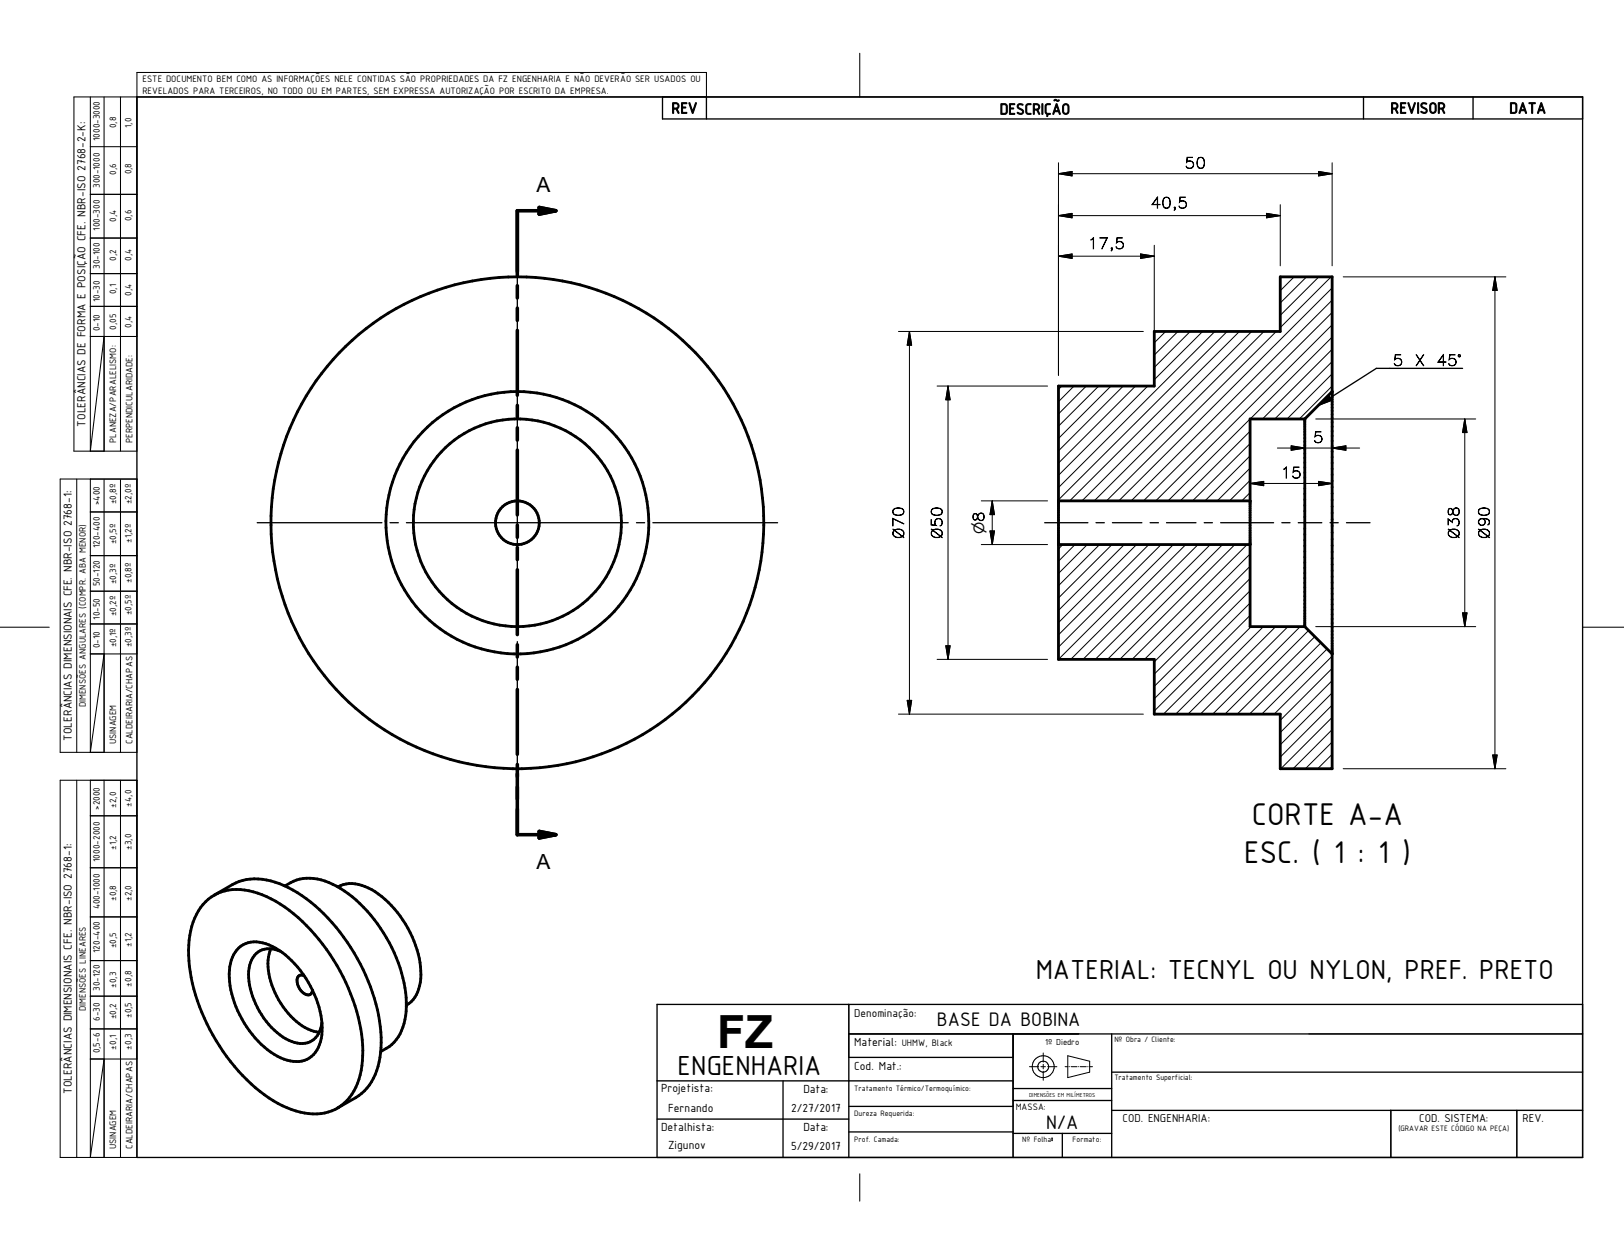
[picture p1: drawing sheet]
<svg xmlns="http://www.w3.org/2000/svg" width="279mm" height="216mm" viewBox="0 0 279 216" stroke-linecap="round" stroke-linejoin="round" font-family="sans-serif">
<g fill="none" stroke="#000" stroke-width=".48">
<path d="M58.4 60.7a42.3 42.3 0 0 1 70.5 15 42.3 42.3 0 0 1-45.3 56.2 42.3 42.3 0 0 1-34.5-27.8 42.3 42.3 0 0 1 9.3-43.4zM182.1 66.4h16.5v-9.4h21.7v-9.4h8.9v84.6h-8.9v-9.3h-21.7v-9.5h-16.5zM224.5 72.1h-9.4v35.7h9.4M224.5 72.1v35.7M229.2 67.4l-4.7 4.7M182.1 93.7h33M182.1 86.2h33M224.5 107.8l4.7 4.7M35.4 155.1a8.1 8.1 0 0 1 8.2-1.7 22.3 22.3 0 0 1 10.6 7.4 33.6 33.6 0 0 1 8.2 19 13 13 0 0 1-2.7 9.5 8.2 8.2 0 0 1-8.8 1.8 23.9 23.9 0 0 1-11.2-8.5 32.4 32.4 0 0 1-7.3-19.1 11.6 11.6 0 0 1 3-8.4zM36.8 154l3.2-1.8a9.6 9.6 0 0 1 8.9 .2 29 29 0 0 1 12.6 12.5 28 28 0 0 1 4 16.2 9.8 9.8 0 0 1-4.3 7.7l-3.2 1.8M49 152.4a7.6 7.6 0 0 1 8.2-.3 24.2 24.2 0 0 1 11 12.6 18.3 18.3 0 0 1 1.3 11.4 7 7 0 0 1-4 4.8M58.2 152.6a5.4 5.4 0 0 1 5.2 .2 17.9 17.9 0 0 1 9 15.5 5.5 5.5 0 0 1-2.5 4.6"/>
<path d="M41.1 163.1a4.9 4.9 0 0 1 5.8-.3 17.2 17.2 0 0 1 8.5 14.6 4.9 4.9 0 0 1-3.5 5.1 7.5 7.5 0 0 1-5.9-1.9 17.7 17.7 0 0 1-6.6-13 6.1 6.1 0 0 1 1.7-4.5zM46.6 163.2a9.9 9.9 0 0 0 1 8.2 11.7 11.7 0 0 0 6.4 6l.9 .2M48.3 163.7a3.5 3.5 0 0 0-5 1.4 9.2 9.2 0 0 0 .7 7.6 12 12 0 0 0 6.7 6.6 3.5 3.5 0 0 0 4.6-2.9l.1-.5M52.3 167.9a.85 .85 0 0 0-1 .1 .85 .85 0 0 0-.2 1 2.3 2.3 0 0 0 2.1 2.1l.3-.2 .2-.6"/>
<circle cx="89" cy="90" r="22.6"/>
<circle cx="89" cy="89.9" r="3.8"/>
<circle cx="89" cy="89.9" r="17.9"/>
</g>
<g fill="none" stroke="#000" stroke-width=".18">
<path d="M12.7 16.7h108.8v-4.2h-97.9v65.1h-10.9zM15.5 16.7v60.9l2.4-19.7M17.9 16.7v60.9M20.7 16.7v60.9M147.9 9.2v7.5M15.5 25.2h8.1M15.5 33.4h8.1M15.5 57.9h8.1M15.5 47.1h8.1M15.5 41h8.1M15.5 52.7h8.1M10.4 82.4h13.2v47h-13.2z"/>
<path d="M13.2 82.4v47M15.5 82.4v47l2.4-16.9M15.5 95.6h8.1M15.5 88.1h8.1M17.9 82.5v46.9M20.7 82.5v46.9M0 107.9h8.5M15.5 112.5h8.1M15.5 107.3h8.1M15.5 101.7h8.1M272.3 107.9h7.1M10.4 134.2h13.2v64.9h-13.2z"/>
<path d="M13.2 134.2v64.9M15.5 134.2v64.9l2.4-16.9M17.9 134.2v64.9M20.7 134.2v64.9M15.5 140.3h8.1M15.5 149.3h8.1M15.5 157.7h8.1M15.5 165.3h8.1M15.5 171.4h8.1M15.5 177h8.1M146 177.9v4M174.3 177.9v4"/>
<path d="M15.5 182.2h8.1M147.9 201.9v4.7"/>
</g>
<g fill="none" stroke="#000" stroke-width=".23">
<path d="M23.6 16.7h248.7v182.4h-248.7zM114 16.7v3.8h158.3M121.5 16.7v3.8M234.6 16.7v3.8M253.4 16.7v3.8M89 45.3v21.4M89 68.1v1.4M89 70.9v38.1M226.8 69.7l1.8-1.7 .5 .9zM251.6 63.4h-14.8l-10 6.3M44.3 89.9h21.4M67.1 89.9h1.4"/>
<path d="M69.9 89.9h38.2M109.5 89.9h1.4M112.3 89.9h21.5M179.7 89.9h7.5M188.6 89.9h1.4M191.4 89.9h5.1M197.9 89.9h1.4M200.7 89.9h5.1M207.2 89.9h1.4M210 89.9h9.1M220.5 89.9h1.4M223.4 89.9h4"/>
<path d="M228.8 89.9h1.4M231.7 89.9h4M89 110.4v1.4M89 113.2v21.4M146 177.9h126.3M146 172.8v26.3M174.3 177.9v21.2M191.3 177.9v21.2M272.3 172.8h-159.3v26.3M113 185.9h61.3M113 192.5h33M134.7 185.9v13.2"/>
<path d="M146 194.7h28.3M146 190.3h28.3M146 181.9h28.3M174.3 195h17M174.3 189.3h17M174.3 187.3h17M182.8 195v4.1M191.3 191h81M191.3 184.4h81M239.3 191v8.1M261 191v8.1"/>
</g>
<g fill="none" stroke="#000" stroke-width=".17">
<path d="M182.1 29.9l2.3-.4v.8zM182.1 37.1l2.3-.4v.8zM182.1 28v36.5M182.1 37.1h38.2M182.1 29.9h47.1M217.9 36.7l2.4 .4-2.4 .4zM220.3 35.2v10.5M226.8 29.5l2.4 .4-2.4 .4zM229.2 28v17.7M154.6 57h42.1M156.5 57v65.9M156.5 57l.3 2.4h-.7z"/>
<path d="M182.1 44.1h16.5M182.1 44.1l2.3-.4v.8zM196.2 43.7l2.4 .4-2.4 .4zM198.6 42.2v22.3M200.5 57l-1.9 2M202.7 57l-4.1 4.1M204.8 57l-6.2 6.2M206.9 57l-8.3 8.3M209 57l-26.9 26.9M211.1 57l-29 29M213.2 57l-29.2 29.2M215.3 57l-29.2 29.2"/>
<path d="M217.5 57l-29.2 29.2M219.6 57l-29.2 29.2M220.5 47.6l-.2 .3M222.6 47.6l-2.3 2.4M224.8 47.6l-4.5 4.5M226.9 47.6l-6.6 6.7M229 47.6l-8.7 8.8M229.2 58l-14.1 14.1M229.2 55.9l-30.4 30.3M229.2 53.7l-32.5 32.5M229.2 51.6l-34.6 34.6M229.2 49.5l-36.7 36.7"/>
<path d="M231.1 47.6h28M257.2 47.6v84.6M257.2 47.6l.4 2.4h-.8zM161.2 66.4h19M163.1 66.4v47M163.1 66.4l.4 2.4h-.8zM182.7 66.4l-.6 .6M184.8 66.4l-2.7 2.7M186.9 66.4l-4.8 4.8M189 66.4l-6.9 6.9M191.1 66.4l-9 9M193.2 66.4l-11.1 11.2"/>
<path d="M195.4 66.4l-13.3 13.3M197.5 66.4l-15.4 15.4M215.1 78.4l-7.8 7.8M215.1 76.3l-9.9 9.9M215.1 74.2l-12 12M215.1 72.1l-14.1 14.1M219.8 77.1h14.1M222.1 76.7l2.4 .4-2.4 .4zM226.4 72.1h27.5M229.2 66.4l-5.7 5.7M229.2 64.3l-7.8 7.8M229.2 62.2l-9.9 9.9"/>
<path d="M229.2 60.1l-12 12M229.2 77.1l2.4-.4v.8zM252 72.1v35.7M252 72.1l.4 2.3h-.8zM168.8 93.7h11.4M168.8 86.2h11.4M170.3 91.3h.8l-.4 2.4zM170.7 86.2v7.5M170.7 86.2l.4 2.3h-.8zM182.8 93.7l-.7 .7M185 93.7l-2.9 2.9M187.1 93.7l-5 5"/>
<path d="M189.2 93.7l-7.1 7.1M191.3 93.7l-9.2 9.2M193.4 93.7l-11.3 11.3M195.5 93.7l-13.4 13.4M197.6 93.7l-15.5 15.5M199.8 93.7l-17.7 17.6M201.9 93.7l-19.8 19.7M204 93.7l-19.8 19.7M206.1 93.7l-19.8 19.7M208.2 93.7l-19.8 19.7M210.3 93.7l-19.8 19.7M212.4 93.7l-19.7 19.7"/>
<path d="M214.6 93.7l-19.8 19.7M215.1 99.5l-16.5 16.5M215.1 97.4l-16.5 16.5M215.1 95.3l-18.2 18.1M215.1 84.7l-1.5 1.5M215.1 82.6l-3.6 3.6M215.1 80.5l-5.7 5.7M215.1 83.2h14.1M215.1 83.2l2.3-.4v.8zM226.8 82.8l2.4 .4-2.4 .4zM161.2 113.4h19M162.7 111.1h.8l-.4 2.3z"/>
<path d="M215.1 105.9l-16.5 16.4M215.1 103.7l-16.5 16.5M215.1 101.6l-16.5 16.5M215.2 107.8l-15 15.1M217.4 107.8l-15.1 15.1M219.5 107.8l-15.1 15.1M221.6 107.8l-15.1 15.1M223.7 107.8l-15.1 15.1M225.1 108.5l-14.4 14.4M226.2 109.5l-13.3 13.4M226.4 107.8h27.5M227.3 110.6l-12.3 12.3"/>
<path d="M228.3 111.6l-11.2 11.3M229.2 119.2l-8.9 8.9M229.2 117.1l-8.9 8.9M229.2 115l-8.9 8.9M229.2 112.9l-10 10M251.6 105.4h.8l-.4 2.4zM154.6 122.9h42.1M156.1 120.5h.7l-.3 2.4zM229.2 131.9l-.4 .3M229.2 129.8l-2.5 2.4M229.2 127.7l-4.6 4.5M229.2 125.5l-6.7 6.7"/>
<path d="M229.2 123.4l-8.8 8.8M229.2 121.3l-8.9 8.9M231.1 132.2h28M256.8 129.9h.8l-.4 2.3zM146 172.8v5.1M185.6 177.9h-11.3v21.2M225.2 177.9h47.1M177.1 183.5h1.6M179.1 183.5h.8M179.5 181.1v1.6M179.5 183.1v.8M179.5 184.3v1.5"/>
<path d="M180.2 183.5h1.6M183.2 183.5h.6M183.7 181.6l3.8 1v1.8l-3.8 1zM184 183.5h.1M184.3 183.5h1M185.6 183.5h.1M185.9 183.5h1M187.1 183.5h.1M187.4 183.5h.6M261 191v8.1M272.3 191h-33v8.1"/>
<circle cx="179.5" cy="183.5" r=".95"/>
<circle cx="179.5" cy="183.5" r="1.88"/>
</g>
<g fill="none" stroke="#000" stroke-width=".61">
<path d="M92.8 35.7l2.8 .6-2.8 .5zM95.6 36.3h-6.6v11.1M89 49.2v2.1M89 53v2.1M89 56.8v11.2M89 69.7v2.1M89 73.6v2.1M89 77.4v11.2M89 90.3v2.1M89 94.2v2.1M89 98v11.2M89 110.9v2.1"/>
<path d="M89 114.8v2.1M89 118.6v11.2M89 131.5v12.1h6.6M92.8 143l2.8 .6-2.8 .6z"/>
</g>
<path d="M92.8 35.7l2.8 .6-2.8 .5zM92.8 143l2.8 .6-2.8 .6z" fill="#000" stroke="#000" stroke-width=".61"/>
<g fill="#000" stroke="#000" stroke-width=".17">
<path d="M182.1 37.1l2.3-.4v.8zM182.1 29.9l2.3-.4v.8zM217.9 36.7l2.4 .4-2.4 .4zM226.8 29.5l2.4 .4-2.4 .4zM156.5 57l.3 2.4h-.7zM182.1 44.1l2.3-.4v.8zM196.2 43.7l2.4 .4-2.4 .4zM257.2 47.6l.4 2.4h-.8zM163.1 66.4l.4 2.4h-.8zM222.1 76.7l2.4 .4-2.4 .4zM229.2 77.1l2.4-.4v.8zM252 72.1l.4 2.3h-.8z"/>
<path d="M170.3 91.3h.8l-.4 2.4zM170.7 86.2l.4 2.3h-.8zM215.1 83.2l2.3-.4v.8zM226.8 82.8l2.4 .4-2.4 .4zM162.7 111.1h.8l-.4 2.3zM251.6 105.4h.8l-.4 2.4zM156.1 120.5h.7l-.3 2.4zM256.8 129.9h.8l-.4 2.3z"/>
</g>
<path d="M226.8 69.7l1.8-1.7 .5 .9z" fill="#000" stroke="#000" stroke-width=".23"/>
<text font-size="7.9" x="123.4" y="180.2">FZ</text>
<g font-size="5.8">
<text x="215.4" y="141.9">CORTE A-A</text>
<text x="214" y="148.5">ESC. ( 1 : 1 )</text>
</g>
<g font-size="5.1">
<text x="178.2" y="168.5">MATERIAL: TECNYL OU NYLON, PREF. PRETO</text>
<text x="116.6" y="185">ENGENHARIA</text>
</g>
<g font-size="3.6">
<text x="92.3" y="33">A</text>
<text x="92.3" y="149.5">A</text>
<text x="161.2" y="176.5">BASE DA BOBINA</text>
<text x="180" y="194.2">N/A</text>
</g>
<g font-size="2.9">
<text x="115.5" y="19.5">REV</text>
<text x="172" y="19.7">DESCRIÇÃO</text>
<text x="239.2" y="19.5">REVISOR</text>
<text x="259.7" y="19.5">DATA</text>
</g>
<g font-size="2.6">
<text x="203.8" y="29">50</text>
<text x="197.9" y="35.8">40,5</text>
<text x="187.1" y="42.8">17,5</text>
<text x="239.6" y="62.9">5</text>
<text x="243.4" y="62.9">X</text>
<text x="247.1" y="62.9">45°</text>
<text x="225.9" y="76.2">5</text>
<text x="220.3" y="82.3">15</text>
</g>
<g font-size="2.5">
<text x="155.5" y="92.8" transform="rotate(-90 155.5 92.8)">Ø70</text>
<text x="162.1" y="92.8" transform="rotate(-90 162.1 92.8)">Ø50</text>
<text x="251" y="92.8" transform="rotate(-90 251 92.8)">Ø38</text>
<text x="256.2" y="92.8" transform="rotate(-90 256.2 92.8)">Ø90</text>
</g>
<text font-size="2.4" x="169.3" y="91.9" transform="rotate(-90 169.3 91.9)">n8</text>
<g font-size="2.2">
<text x="14.7" y="73.4" transform="rotate(-90 14.7 73.4)">TOLERÂNCIAS DE FORMA E POSIÇÃO CFE. NBR-ISO 2768-2-K:</text>
<text x="12.4" y="127.4" transform="rotate(-90 12.4 127.4)">TOLERÂNCIAS DIMENSIONAIS CFE. NBR-ISO 2768-1:</text>
<text x="146.9" y="180">Material:</text>
<text x="146.9" y="184.1">Cod. Mat.:</text>
<text x="12.4" y="188.2" transform="rotate(-90 12.4 188.2)">TOLERÂNCIAS DIMENSIONAIS CFE. NBR-ISO 2768-1:</text>
<text x="113.7" y="187.8">Projetista:</text>
<text x="114.9" y="191.3">Fernando</text>
<text x="136.1" y="191.3">2/27/2017</text>
<text x="138.2" y="188">Data:</text>
<text x="113.7" y="194.6">Detalhista:</text>
<text x="114.9" y="197.7">Zigunov</text>
<text x="136.1" y="197.9">5/29/2017</text>
<text x="138.2" y="194.6">Data:</text>
</g>
<g font-size="2.1">
<text x="146.9" y="175">Denominação:</text>
<text x="193.1" y="193.1">COD. ENGENHARIA:</text>
<text x="244.1" y="193.1">COD. SISTEMA:</text>
<text x="261.9" y="193.1">REV.</text>
</g>
<g font-size="1.7">
<text x="24.5" y="14.1">ESTE DOCUMENTO BEM COMO AS INFORMAÇÕES NELE CONTIDAS SÃO PROPRIEDADES DA FZ ENGENHARIA E NÃO DEVERÃO SER USADOS OU</text>
<text x="24.5" y="16.1">REVELADOS PARA TERCEIROS, NO TODO OU EM PARTES, SEM EXPRESSA AUTORIZAÇÃO POR ESCRITO DA EMPRESA.</text>
<text x="20" y="22.1" transform="rotate(-90 20 22.1)">0,8</text>
<text x="22.6" y="22" transform="rotate(-90 22.6 22)">1,0</text>
<text x="17.2" y="24.3" transform="rotate(-90 17.2 24.3)">1000-3000</text>
<text x="17.2" y="32.4" transform="rotate(-90 17.2 32.4)">300-1000</text>
<text x="20" y="30.1" transform="rotate(-90 20 30.1)">0,6</text>
<text x="22.6" y="30" transform="rotate(-90 22.6 30)">0,8</text>
<text x="17.2" y="39.7" transform="rotate(-90 17.2 39.7)">100-300</text>
<text x="20" y="38.2" transform="rotate(-90 20 38.2)">0,4</text>
<text x="22.6" y="38" transform="rotate(-90 22.6 38)">0,6</text>
<text x="17.2" y="46.2" transform="rotate(-90 17.2 46.2)">30-100</text>
<text x="20" y="44.9" transform="rotate(-90 20 44.9)">0,2</text>
<text x="22.6" y="44.8" transform="rotate(-90 22.6 44.8)">0,4</text>
<text x="17.2" y="52" transform="rotate(-90 17.2 52)">10-30</text>
<text x="20" y="50.6" transform="rotate(-90 20 50.6)">0,1</text>
<text x="22.6" y="50.9" transform="rotate(-90 22.6 50.9)">0,4</text>
<text x="17.2" y="56.9" transform="rotate(-90 17.2 56.9)">0-10</text>
<text x="20" y="56.7" transform="rotate(-90 20 56.7)">0,05</text>
<text x="22.6" y="56.3" transform="rotate(-90 22.6 56.3)">0,4</text>
<text x="20" y="76.2" transform="rotate(-90 20 76.2)">PLANEZA/PARALELISMO:</text>
<text x="22.8" y="76.2" transform="rotate(-90 22.8 76.2)">PERPENDICULARIDADE:</text>
<text x="17.2" y="86.9" transform="rotate(-90 17.2 86.9)">&gt;400</text>
<text x="20" y="86.7" transform="rotate(-90 20 86.7)">±0,8º</text>
<text x="22.6" y="86.7" transform="rotate(-90 22.6 86.7)">±2,0º</text>
<text x="17.2" y="94.3" transform="rotate(-90 17.2 94.3)">120-400</text>
<text x="20" y="93.6" transform="rotate(-90 20 93.6)">±0,5º</text>
<text x="22.6" y="93.4" transform="rotate(-90 22.6 93.4)">±1,2º</text>
<text x="17.2" y="100.9" transform="rotate(-90 17.2 100.9)">50-120</text>
<text x="20" y="100.5" transform="rotate(-90 20 100.5)">±0,3º</text>
<text x="22.6" y="100.3" transform="rotate(-90 22.6 100.3)">±0,8º</text>
<text x="17.2" y="106.6" transform="rotate(-90 17.2 106.6)">10-50</text>
<text x="20" y="106" transform="rotate(-90 20 106)">±0,2º</text>
<text x="22.6" y="105.8" transform="rotate(-90 22.6 105.8)">±0,5º</text>
<text x="17.2" y="111.5" transform="rotate(-90 17.2 111.5)">0-10</text>
<text x="20" y="111.3" transform="rotate(-90 20 111.3)">±0,1º</text>
<text x="22.6" y="111.3" transform="rotate(-90 22.6 111.3)">±0,3º</text>
<text x="14.8" y="121.6" transform="rotate(-90 14.8 121.6)">DIMENSÕES ANGULARES (COMPR. ABA MENOR)</text>
<text x="20" y="128" transform="rotate(-90 20 128)">USINAGEM</text>
<text x="22.8" y="128" transform="rotate(-90 22.8 128)">CALDEIRARIA/CHAPAS</text>
<text x="17.2" y="139.3" transform="rotate(-90 17.2 139.3)">&gt;2000</text>
<text x="20" y="139" transform="rotate(-90 20 139)">±2,0</text>
<text x="22.6" y="138.8" transform="rotate(-90 22.6 138.8)">±4,0</text>
<text x="17.2" y="148.2" transform="rotate(-90 17.2 148.2)">1000-2000</text>
<text x="20" y="146.2" transform="rotate(-90 20 146.2)">±1,2</text>
<text x="22.6" y="146.2" transform="rotate(-90 22.6 146.2)">±3,0</text>
<text x="20" y="155" transform="rotate(-90 20 155)">±0,8</text>
<text x="22.6" y="155" transform="rotate(-90 22.6 155)">±2,0</text>
<text x="17.2" y="156.5" transform="rotate(-90 17.2 156.5)">400-1000</text>
<text x="17.2" y="163.9" transform="rotate(-90 17.2 163.9)">120-400</text>
<text x="20" y="163.1" transform="rotate(-90 20 163.1)">±0,5</text>
<text x="22.6" y="162.9" transform="rotate(-90 22.6 162.9)">±1,2</text>
<text x="14.8" y="173.9" transform="rotate(-90 14.8 173.9)">DIMENSÕES LINEARES</text>
<text x="17.2" y="170.5" transform="rotate(-90 17.2 170.5)">30-120</text>
<text x="20" y="169.9" transform="rotate(-90 20 169.9)">±0,3</text>
<text x="22.6" y="169.7" transform="rotate(-90 22.6 169.7)">±0,8</text>
<text x="17.2" y="175.6" transform="rotate(-90 17.2 175.6)">6-30</text>
<text x="20" y="175.3" transform="rotate(-90 20 175.3)">±0,2</text>
<text x="22.6" y="175.1" transform="rotate(-90 22.6 175.1)">±0,5</text>
<text x="155.2" y="180">UHMW, Black</text>
<text x="17.2" y="181.2" transform="rotate(-90 17.2 181.2)">0,5-6</text>
<text x="20" y="180.5" transform="rotate(-90 20 180.5)">±0,1</text>
<text x="22.6" y="180.5" transform="rotate(-90 22.6 180.5)">±0,3</text>
<text x="174.8" y="190.9">MASSA:</text>
<text x="20" y="197.7" transform="rotate(-90 20 197.7)">USINAGEM</text>
<text x="22.8" y="197.7" transform="rotate(-90 22.8 197.7)">CALDEIRARIA/CHAPAS</text>
</g>
<text font-size="1.6" x="179.8" y="179.8">1º Diedro</text>
<g font-size="1.5">
<text x="191.7" y="179.3">Nº Obra / Cliente:</text>
<text x="191.7" y="185.8">Tratamento Superficial:</text>
<text x="146.9" y="187.7">Tratamento Térmico/Termoquímico:</text>
<text x="146.9" y="192">Dureza Requerida:</text>
<text x="146.9" y="196.4">Prof. Camada:</text>
<text x="175.9" y="196.4">Nº Folha</text>
<text x="184.5" y="196.4">Formato:</text>
<text x="240.6" y="194.6">(GRAVAR ESTE CÓDIGO NA PEÇA)</text>
</g>
<text font-size="1.3" x="180.8" y="196.4">:</text>
<text font-size="1.1" x="177.1" y="188.7">DIMENSÕES EM MILÍMETROS</text>
</svg>
